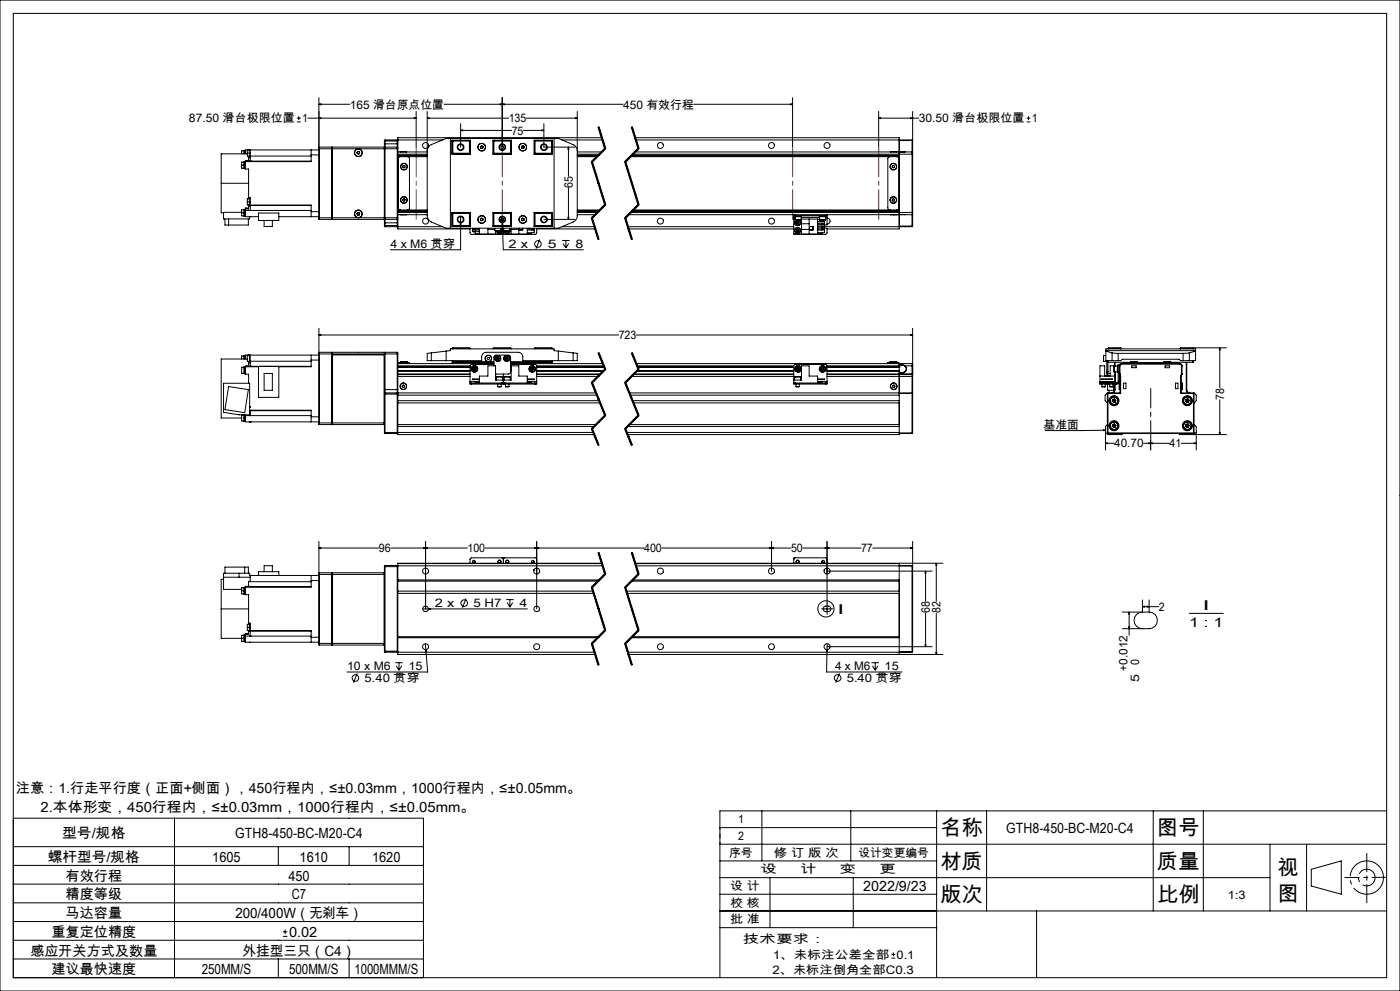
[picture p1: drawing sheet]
<svg xmlns="http://www.w3.org/2000/svg" width="420mm" height="297mm" viewBox="0 0 420 297" stroke-linecap="round" stroke-linejoin="round" font-family="sans-serif">
<g fill="none" stroke="#000" stroke-width=".3">
<path d="M0 0h420v297h-420zM4 4h412v289h-412zM89.1 36.5h1.1M89.1 35.4h1.1M89.6 34.9v1.1M92.4 35.4h32.4M95.7 35.4l.6-.1v.3zM95.7 31.3l.6-.2v.3zM95.7 29.3v36M95.7 31.3h9.3M124.2 35.3l.6 .1-.6 .2zM124.8 33.4v10.7"/>
<path d="M128.2 35.4l.6-.1v.3zM128.2 33.4v31.6l.3 .8 .9 .7 4.4 1.9h33.7l4.4-1.9 .7-.4 .4-.7 .2-.7v-31.3M128.2 35.4h24.4M133.2 31.3h53.7M138.2 39.1l.6-.2v.3zM138.2 37.1v7M138.2 39.1h15.3M150.1 31.1l.6 .2-.6 .1zM150.7 31.3l.6-.2v.3zM150.7 29.3v14.8M157 39.1h6.2M157.9 35.4h15.3"/>
<path d="M162.6 38.9l.6 .2-.6 .1zM163.2 37.1v7h9.3M172.6 35.3l.6 .1-.6 .2zM179.4 38.1l2 6.5M179.6 38.1l2 6.4-4 4 4 12.8-4 4 2 6.5M179.7 38l1 3.2M189.4 38.1l2 6.5M189.6 38.1l2 6.4-4 4 4 12.8-4 4 2 6.5M189.7 38l2 6.4M208.1 31.3h29.7M237.2 31.1l.6 .2-.6 .1zM237.8 29.3v14.8"/>
<path d="M263.6 35.4l.6-.1v.3zM263.6 35.4h12M263.6 33.4v10.7M273.2 35.3l.6 .1-.6 .2zM273.8 33.4v12.3M308 36.5h1.1M308 35.4h1.1M308.5 34.9v1.1M66.4 54.9v8.9h.7M66.4 54.9h8.2M72.5 49.5v.9h.7M72.5 49.5h1.1"/>
<path d="M73.2 48.6h-.7v.9M73.2 45.1v1M73.4 48.5v2h.2M73.4 45.1v1M73.6 48.5h-.4v2h.2M73.6 45.1l-1.1 .1v.9M74.2 46.1h-7.8v8.8M74.2 45.9v.9h.6M74.2 45.9h.9M74.6 59.2h.5v1.3M74.6 59.2v.4M74.6 47.3v.9h-1"/>
<path d="M74.6 46.8v.5M74.6 44.9v.1M74.6 47.3h.5M74.8 59.6h-.6v.9M74.8 44.9v2h.3M74.8 45h-.6v.9M75.1 59.5h-.3v2h.3M75.1 48.3h.1M75.1 47.3v1M75.1 44.9v1.9M75.1 46.8v.5M75.1 46.8h18.2"/>
<path d="M93.3 46.4h2.4M93.3 44.9v1.5M93.3 46.4v2h-19.7M93.3 48.3h-19.7v2.4h1v8.5M95.7 44.9h-22.1v1.2M95.8 44.1v21.7M95.8 44.1l-.1 .5h23.6M95.8 44.1h3.8M99.6 44.1v21.7M99.6 44.1l.1 .1M99.7 44.2v.4M99.7 44.6v20.7"/>
<path d="M99.7 44.2h.1M99.7 44.6v-.5h15.6v.5M107.1 45.6l.1 .4M107.2 46l.4 .1M107.4 45.4l.4 .1M107.4 45.4l-.3 .2M107.8 45.5l.1 .4M107.9 45.9l-.3 .2M115.3 44.2h.1M115.3 44.3v.3M115.3 43.1v1.1M115.3 44.2v.1"/>
<path d="M115.3 44.6v20.7M115.3 42.3h4M115.3 43.1h4M115.5 44.1v21.7M115.5 41.9v2.2M115.5 44.1h3.7M115.5 41.9l-.2 1.2M115.5 41.9h3.7M115.5 44.1l-.2 .2M119.2 44.1v21.7M119.2 41.9v2.2M119.2 44.1l.1 .2"/>
<path d="M119.2 41.9l.1 .2M119.3 44.3v.3M119.3 44.6v20.7M119.3 47h8.9M119.3 46.6h8.9M119.3 45.5h8.9M119.3 41.9h13.5M119.3 46.2h8.9M120 45.5h2M120.2 47l-.5 .1-.2 .4v14.9l.2 .4 .5 .1M120.9 49.7l.3-.1 .3 .2v.4l-.4 .1-.3-.2zM120.9 59.7l.3-.2 .3 .3v.4l-.4 .1-.3-.3z"/>
<path d="M122.2 47l.5 .1 .1 .4v14.9l-.1 .4-.5 .1M128.2 45.2l.3-1.1 .5-.6 4.8-2h33.7l4.8 2 .7 .9 .2 .8M135.1 41.5v26.9M135.6 45.5h.1M135.6 42h5.5v4.2h-5.5zM135.7 42.3v3.9M135.7 42.3h5.1M135.9 42.1v4M135.9 42.1h5.2M135.9 46.1h5.2M135.9 42.1l-.2 .2M140.8 42.3l.2-.2v4l-.2-.2"/>
<path d="M140.8 45.9h-5.1l.2 .2M140.8 42.3v3.6M144.2 44.3l.3 .2M144.2 43.9v.4M144.5 43.7l.4 .2M144.5 43.7l-.3 .2M144.9 44.3l-.4 .2M144.9 43.9v.4M147.9 42h5.5v4.2h-5.5zM147.9 42.1h5.5M147.9 46.1h5.5M148.2 42.3v3.6"/>
<path d="M148.2 42.3l-.2-.2v4l.2-.2M148.2 45.9h5M148.2 42.3h5M153.2 42.3l.2-.2v4l-.2-.2M153.2 42.3v3.6M156.5 44.3l.3 .2M156.5 43.9v.4M156.8 43.7l.4 .2M156.8 43.7l-.3 .2M157.2 44.3l-.4 .2M157.2 43.9v.4M160.2 42h5.6v4.2h-5.6z"/>
<path d="M160.2 42.1h5.3M160.2 46.1h5.3M160.5 42.3v3.6M160.5 42.3l-.2-.2v4l.2-.2M160.5 45.9h5.2l-.2 .2M160.5 42.3h5.2M165.5 42.1v4M165.5 42.1l.2 .2M165.7 42.3v3.9M165.7 45.5h.1M166.2 41.5v26.9M168.6 41.9h12.1"/>
<path d="M170.5 44.1l.2 .6h-.3zM170.5 44.1v8.7M170.5 56.3v9.5M173.2 47h5.9M173.2 46.6h6.2M173.2 45.5h7.3M173.2 46.2h6.6M173.2 46.6h6.3M177.4 48.6l4 12.8M177.7 48.4l4 12.9M180.5 41.3h-61.2v3M180.7 41.2l1 3.2z"/>
<path d="M181.4 44.4l-4 4M181.7 44.6l-4 4M187.4 48.6l4 12.8M187.7 48.4l4 12.9M189.1 47h80.7M189.4 46.6h80.4M189.5 46.6h80.3M189.9 46.2h83.7M190.5 41.3h79.3v4.9M190.5 45.5h80.3M190.7 41.9h82.9M191.4 44.4l-4 4"/>
<path d="M191.7 44.6l-4 4M267 47l-.5 .1-.2 .4v14.9l.2 .4 .5 .1M267.2 45.5h.1M267.2 45.5h1.9M267.7 49.7l.3-.1 .4 .2-.1 .4-.3 .1-.3-.2zM267.8 59.7l.3-.1 .3 .3-.1 .4h-.4l-.3-.3zM269 47l.5 .1 .2 .4v14.9l-.2 .4-.5 .1M269.1 45.5h.1M269.8 46.2v17.5M269.8 42.1h3.8M270.8 45.6h-1v.6M270.8 45.5h.7"/>
<path d="M270.8 45.5v.1M271.5 45.5l-.7 .1M271.5 45.5h2.1M273.6 46.2h.2M273.6 45.5v.7M273.6 45.5l.2 .2M273.6 41.9v.2M273.6 41.9l.2 .2h-.2M273.6 42.1v3.4M273.6 46.2v17.5M273.8 45.7v.5M273.8 46.2v17.5"/>
<path d="M67.5 65.6v1.8h7v-1.8M68.6 65.6v1.8M72.5 63.8v.9h.7M72.5 63.6h-5.4v2h7.8v-.7h.2M72.5 63.8h1.1M73.2 62.9h-.7v.9M73.4 62.8v2M73.6 62.8h-.4v2h.4M73.6 63.1h19.7M74.2 60.5v.9h.6M74.2 60.5h.9M74.6 61.7v.9h-1"/>
<path d="M74.6 62.3h-1v2.6h3.9M74.6 61.4v.3M74.6 61.7h.5M75.1 60.5v1M75.1 61.5v.1M75.1 63.1h.1M75.1 61.7v1.4M75.1 60.5h.1M75.1 61.6v.1M75.1 61.5h18.2v1.9M75.1 61.6h18.2M77.5 63.8h6.1v2.3h-6.1z"/>
<path d="M79.2 66.1v1.8h2.5v-1.8M83.6 64.9h12.1M93.3 63.4v1.5M93.3 63.4h2.4M95.7 65.3l.1 .5M95.7 65.3h23.6M95.8 65.8h3.8M99.7 65.3v.4M99.7 65.7h.1M99.7 65.7l-.1 .1M99.7 65.3v.5h15.6v-.5M107.1 64.1l.2 .3"/>
<path d="M107.3 64.4h.4M107.4 63.7l.3 .1M107.4 63.7l-.3 .4M107.7 63.8l.2 .3M107.9 64.1l-.2 .3M115.3 65.7h.1M115.3 65.3v.3M115.3 65.7v1.1M115.3 65.6v.1M115.3 66.8l.2 1.1M115.3 67.5h4M115.3 65.6l.2 .2"/>
<path d="M115.3 66.8h4M115.5 65.8v2.1M115.5 65.8h3.7M115.5 67.9h3.7M119.2 65.8v2.1M119.3 65.3v.3M119.3 65.6v3h21.7M119.3 62.9h8.9M119.3 63.2h8.9M119.3 64.3h8.9M119.3 67.9h13.5M119.3 63.7h8.9"/>
<path d="M119.3 63.3h8.9M119.3 65.6l-.1 .2M119.3 67.8l-.1 .1M120 64.3h2M135.6 64.3h.1M135.6 63.7h5.5v4.2h-5.5zM135.7 63.7v3.9M135.7 67.6h5.1M135.7 67.6l.2 .2M135.9 63.8v4M135.9 67.8h5.2M135.9 63.8h5.2"/>
<path d="M135.9 63.8l-.2 .1h5.1M138.2 66.6l.1 .6h-.3zM138.2 64.9v10h-21.1M140.8 63.9l.2-.1v4l-.2-.2M140.8 63.9v3.7M141 68.4v1.4l.4 .4h19.2l.4-.4v-1.4M141.8 68.4v.2h2M141.8 68.9v.5h2M141.8 68.9h2M141.8 69v.2M142 69.4h.4M142.6 68.6v.3a.41 .41 0 0 0-.4-.3 .41 .41 0 0 0-.4 .3"/>
<path d="M142.6 69.4v.7h1.2M143.8 68.4v1.8M144.2 66l.3 .1M144.2 65.6v.4M144.5 65.4l.4 .2M144.5 65.4l-.3 .2M144.9 66l-.4 .1M144.9 65.6v.4M146.4 68.4v1.8M146.4 68.8h2M147.9 63.7h5.5v4.2h-5.5zM147.9 67.8h5.5"/>
<path d="M147.9 63.8h5.5M148.2 63.9v3.7M148.2 67.8v.1M148.2 63.9l-.2-.1v4l.2-.2M148.2 63.9h5M148.2 67.6h5M148.4 69.1h1.8M148.4 68.4v.7M148.7 69.1v1.1M148.8 67.8v.1M149.4 69.1l.1 .3M149.5 69.4l.5 .2"/>
<path d="M149.8 69.1l-.3 .3M149.9 69.1l.1 .5M150 69.1l.3 .1M150.2 69.1h.1M150.2 68.4v.7M150.2 68.9l.1 .3M150.3 65.9h.3zM150.3 66l.2 .2M150.3 69.2l-.3 .4M150.4 66l.1 .1M150.4 68.4a.88 .88 0 0 1-.2 1.5 .88 .88 0 0 1-1.3-.8 .9 .9 0 0 0 1.3 .8 .9 .9 0 0 0 .3-1.5M150.6 65.6h.5"/>
<path d="M150.6 65.4v.5M150.6 64.9l.1 1.7M150.7 66.6l.2 .6h-.3zM150.7 66.6l.3 8.3h24M150.7 70.2h-.2M151 65.5v.5M151 68.4v1.8M151.1 69.1h.1M151.1 69.1h1.8M151.1 68.4v.7M151.3 70.2h.2M151.7 69.1l.1 .3"/>
<path d="M151.8 69.4l.4 .2M152.1 69.1l-.3 .3M152.2 69.1v.5M152.3 69.1l.3 .2M152.5 67.8v.1M152.6 69.1v.2M152.6 69.3l-.4 .3M152.9 69.1h-1.8M152.9 68.5a.9 .9 0 0 1-.4 1.4 .9 .9 0 0 1-1.2-.8 .87 .87 0 0 0 1.1 .8 .87 .87 0 0 0 .5-1.3M152.9 68.4v.7M153.2 63.9l.2-.1v4.1M153.2 63.9v3.7"/>
<path d="M153.2 67.8v.1M153.2 67.6l.2 .2M153.4 68.4v1.8M153.4 68.8h2.2M155.6 68.4v1.8M155.8 68.4v.5h1v-.5M156.5 66l.3 .1M156.5 65.6v.4M156.8 68.4v.5M156.8 65.4l.4 .2M156.8 65.4l-.3 .2M157.2 66l-.4 .1"/>
<path d="M157.2 65.6v.4M158.2 68.4v1.8M158.2 68.9h2M159.5 68.6v.3a.41 .41 0 0 1 .3-.3 .41 .41 0 0 1 .4 .3M159.5 69.7v.4h-1.3M160.2 69v.2M160.2 63.7h5.6v4.2h-5.6zM160.2 68.4v.2h-2M160.2 68.9v.8h-2M160.2 67.8h5.3M160.2 63.8h5.3M160.5 63.9v3.7"/>
<path d="M160.5 63.9l-.2-.1v4l.2-.2M160.5 67.6h5.2M161 68.6h17.5M161.9 71.7l-1.1 2.8M163.2 65.8h9.3M165.5 63.8v4M165.5 63.8l.2 .1h-5.2M165.7 63.7v3.9M165.7 64.3h.1M165.7 67.6l-.2 .2M168.6 67.9h9.7M168.6 72.1h2.3"/>
<path d="M168.9 73l.9 1.3M169.8 72.1v2.2M170.4 65.2h.3l-.2 .6zM170.6 73l-.8 1.3M173.2 62.9h6.8M173.2 63.2h6.5M173.2 64.3h5.4M173.2 63.7h6M173.2 63.3h6.4M177.4 65.4l2 6.4M177.7 65.3l2 6.4M181.4 61.2l-4 4"/>
<path d="M181.7 61.5l-4 4M187.4 65.4l2 6.4M187.7 65.3l2 6.4M188.3 67.9h49.8M188.6 64.3h49.5M188.6 68.6h49.5M189.2 63.7h84.4M189.6 63.3h80.2M189.7 63.2h80.1M190 62.9h79.8M191.4 61.2l-4 4M191.7 61.5l-4 4"/>
<path d="M238.1 64.7h.5M238.1 64.3h.5M238.1 64.7v.5M238.1 65.2v5h9.6l.4-.4v-1.4h-.8M238.1 64.3v.4M238.1 65.6h.4M238.1 65.2h.4M238.4 70.2h.2M238.4 64.7v.2h2.1v-.2M238.5 65.9h.1M238.5 65.9h1.8M238.5 64.9v1"/>
<path d="M238.6 64.3v.4M238.6 64.3h9M238.6 64.7h9M238.8 66.8l.2 .4M238.8 68.9l.1 .5M238.8 68.9l.5 .2M238.9 65.9a.9 .9 0 0 0-.3 1.4 .9 .9 0 0 0 1.4 0 .9 .9 0 0 0-.3-1.4M238.9 69.4l.4 .2M238.9 65.9a.86 .86 0 0 0-.3 1.4 .86 .86 0 0 0 1.4 0 .86 .86 0 0 0-.4-1.4M239 66.3l-.2 .5M239 66.3l.3 .4M239 67.2h.5"/>
<path d="M239.3 68.6l-.5 .3M239.3 68.6l.4 .2M239.3 68.6v1M239.3 66.7l-.3 .5M239.3 66.7l.2 .5M239.3 69.1l-.4 .3M239.3 69.1l.4 .2M239.5 66.3h-.5M239.5 66.3l.3 .4M239.5 66.3l-.2 .4M239.7 68.8v.5M239.7 68.8l-.4 .3"/>
<path d="M239.7 69.3l-.4 .3M239.8 66.7l-.3 .5M239.8 66.7l-1 .1M240.3 65.9h-1.7M240.3 65.6h5v4.6M240.3 64.9v1M240.3 65.2h5.6M240.5 65.6v4.6M240.5 67.1h2.2M240.5 68.8h2.2M242.7 65.6v4.6M242.9 67.9h1v1h-1z"/>
<path d="M242.9 67.9v1M245.3 66.4h2v.5M245.3 67.2h2v.5h-2M245.3 68.1h2v.5h-2M245.3 68.9h2M245.3 66.9h2M245.3 65.7h.6M245.8 64.7v.2h2v-.2M245.9 65.9h1.7M245.9 65.9h1.8M245.9 64.9v1M246.6 68.6v.3a.41 .41 0 0 1 .3-.3 .41 .41 0 0 1 .4 .3"/>
<path d="M246.6 65.9v.5M246.6 67.7v.4M246.6 69.7v.4h-1.3M246.6 67.9h27M246.7 66.4h.5M247.3 66.9l-.4 .3-.3-.3v.3M247.3 66.6v.2M247.3 69v.2M247.3 68.9v.8h-2M247.3 66.7l.1 .1M247.6 64.3h.5M247.6 64.7h.5"/>
<path d="M247.6 64.3v.4M247.6 65.9h.1M247.7 64.9v1M247.7 65.2h.4M248.1 65.4a.9 .9 0 0 1 .9 .9 .9 .9 0 0 1-.9 .9M248.1 64.7v.5M248.1 64.3v.4M248.1 65.2v2.2h-.8M248.1 64.3h22.7M267.1 64.3h.1M267.2 64.4h1.9M269.1 64.4h.1"/>
<path d="M269.8 63.7v4.9h-21.7M269.8 63.7v.6h1M269.8 67.8h3.8M270.8 64.3h.7M270.8 64.3h.1M271.5 64.3h2.1M273.6 63.7h.2M273.6 63.7v.6M273.6 67.8h.2M273.6 67.8v.1M273.6 64.3v3.5M273.8 63.7v.5"/>
<path d="M273.8 64.2l-.2 .1M273.8 67.8l-.2 .1M273.8 64.2v3.6M95.7 98.4v28.3M273.8 98.4v13.6M68.6 115.8l5.9 1-1.1 6.9-5.9-.9zM73.2 110.1h-.7v1.8h.7M73.2 106.7h-.7v.9M73.4 110v2M73.4 106.6v1M73.6 109.9h3.9M73.6 110h-.4v2h.4"/>
<path d="M73.6 106.6h-.4v1M74.2 107.6h-7.8v17.7h6.1M74.6 108.8v.9h-1M74.6 108.3v.5M74.6 106.4v.1M74.6 108.8h.5M74.8 106.4v2h.3M74.8 106.5h-.6v1.8h.6M75.1 109.8h.1M75.1 108.8v1M75.1 106.4v1.9M75.1 108.3v.5"/>
<path d="M75.1 108.3h18.2M77.5 109.8v9.3h6.1v-9.3M79.2 111.9h2.5v5.1h-2.5zM93.3 106.4v1.5M93.3 107.9v2h-9.7M93.3 109.8h-19.7v2.3h1v2.8M93.3 107.9h2.4M95.7 106.4h-22.1v1.2M95.7 100.4l.6-.1v.2zM95.7 100.4h89.9M95.8 105.6v21.6M95.8 105.6l-.1 .5h23.6"/>
<path d="M95.8 105.6h3.8M99.6 105.6v21.6M99.6 105.6l.1 .5M99.7 106.1v21.1M99.7 106.1v-.5h15.6v.5M99.7 106.3h15.6M115.3 106.1v11.8M115.3 117.9v11.8l.2 .2M115.3 118.2h4M115.3 116.8h4M115.5 105.6v12.2M115.5 105.6l-.2 .5"/>
<path d="M115.5 117.8h3.7M115.5 105.6h3.7M115.5 117.8v12.1M115.5 117.8l-.2 .1M119.2 105.6v12.2M119.2 105.6l.1 .5M119.2 117.8v12.1M119.2 117.8l.1 .1M119.3 116.8v1M119.3 117.8v12.4h59M119.3 118.4h59.8M119.3 117.8h59.5"/>
<path d="M119.3 109h28.9M119.3 110h21.7M119.3 111.2h21.7M119.3 110.1h21.7M119.3 111.1h21.7M119.3 109.6h21.7M119.3 112.1h21.7M119.3 112.3h21.7M119.3 112.8h21.7M119.3 109.9h21.7M119.3 106.1v10.7M119.5 109v-.3h3.3v.3"/>
<path d="M120.2 108.4h2M120.2 108.4v.6M120.2 108.7h1.9M120.7 115.5l.4-.1 .3 .3-.1 .3-.4 .1-.2-.3zM122.2 108.4v.6M129.4 108.1h15.1v-1.2a1.33 1.33 0 0 1 1.3-1.3h9.7a1.33 1.33 0 0 1 1.3 1.3v1.2h15.1M129.4 105.8l-1.2 .1v2.2h1.2M129.4 105.8v2.3M133.8 105.2v2.9M133.8 105.2l1.3-.1v-.5h31.1v.5l1.3 .1M133.8 105.2l-4.4 .6M135.7 104.4v.2"/>
<path d="M135.7 108.1v.9M135.7 104.4h5.3M135.9 104.2h4.9l.2 .2M135.9 108.4l-.2 .2h12.5M135.9 104.2v.4M135.9 108.1v.3M135.9 104.2l-.2 .2M135.9 108.4h12.3M141 114.8h.5M141 114.8v.3h.5M141 114.3v.5M141 114.3h2.8"/>
<path d="M141 104.4v.2M141.5 114.8h9M141.5 115.1h9M141.5 114.8v.3M141.9 110.7l.3 .4M142 110.2l-.1 .5M142 110.2l.3 .4M142.3 110.6l-.1 .5M142.3 110.6l.4 .3M142.5 110.1l-.5 .1M142.5 110.1l.3 .4M142.5 110.1l-.2 .5"/>
<path d="M142.7 110.9l-.5 .2M142.8 110.5l-.1 .4M142.8 110.5l-.9 .2M143.8 114.8v-2.1h2.6v-3.1h2.3v4.3h4.7v-4.3h2.2v3.1h2.6v2.1M143.8 114.4h-1.2v.2h1.2M143.8 113.6h-2l2 .1M148 104.4l.2-.2h5l.2 .2M148 104.4h5.4M148 104.4v.2M148.2 109.2l-7.1 .2-.1 4.9M148.2 109.6v-2.5l.4-.6 4-.1 .5 .3v5.1l-.6 .3h-3.8M148.8 107.5l.3 .4"/>
<path d="M149 112.9h.1M148.9 113h1.8M148.9 113v.9M149 112.9l1.7 .1M149.1 107h.5M149.1 107l-.3 .5M149.1 107l.2 .4M149.3 115.9h1.1M149.3 115.1v.8M149.3 107.4h.5M149.3 107.4l-.2 .5M149.3 107.4l.3 .4"/>
<path d="M149.3 107.4l-.5 .1M149.6 107l.2 .4M149.6 107l-.3 .4M149.6 107.8l-.5 .1M149.8 107.4l-.2 .4M150.4 115.1v.8M150.5 114.8h1M150.5 115.1h.5M150.5 114.8v.3M150.7 113v.9M151 115.1h.5M151 112.1v3"/>
<path d="M151.3 112.9h.1M151.3 113h1.8M151.3 113v.9M151.3 112.9l1.8 .1M151.5 114.8h9M151.5 115.1h9M151.5 114.8v.3M151.5 107.5l.3 .4M151.7 115.9h1M151.7 115.1v.8M151.7 107h.5M151.7 107l-.2 .5"/>
<path d="M151.7 107l.3 .4M152 107.4l-.2 .5M152 107.4l.3 .4M152 107.4h.5M152 107.4l-.5 .1M152.2 107l.3 .4M152.2 107l-.2 .4M152.3 107.8l-.5 .1M152.5 107.4l-.2 .4M152.7 115.1v.8M153.1 113v.9M153.2 110l.2 .5-.2 .6"/>
<path d="M153.2 109.2l7.7 .2 .1 4.9M153.2 110.2v.7M153.2 110.3v.5M153.2 109h27.6M153.2 108.4h12.3M153.4 104.4v.2M158.2 114.4h1.3v.2h-1.3M158.2 113.6h2l-2 .1M158.2 114.3h2.8M159.2 110.3v.5M159.2 110.3l.9 .5M159.2 110.8l.5 .3"/>
<path d="M159.6 110.1l-.4 .2M159.6 110.1l.5 .2M159.6 110.1l.1 1M160.1 110.3v.5M160.1 110.3l-.9 .5M160.1 110.8l-.4 .3M160.3 104.4h5.4M160.3 104.4v.2M160.5 114.8h.5M160.5 114.8v.3M161 114.8v.3h-.5M161 114.3v.5"/>
<path d="M161 110h20.3M161 111.2h20.1M161 110.1h20.3M161 111.1h20.2M161 109.6h20.1M161 112.1h19.2M161 112.3h19M161 112.8h18.4M161 109.9h20.2M161 111.2h20M165.5 104.2h-5l-.2 .2M165.5 108.4l.2 .2h-12.5"/>
<path d="M165.5 104.2v.4M165.5 108.1v.3M165.5 104.2l.2 .2M165.7 104.4v.2M165.7 108.1v.9M167.5 105.2v2.9M167.5 105.2l4.4 .6M171.9 105.8l1.3 .1v2.2h-1.3M171.9 105.8v2.3M177.4 114.7l4 9.9M177.7 114.6l4 9.8M179.4 105.8l2 4.9"/>
<path d="M179.6 105.8l2 4.9-4 4 4 9.8-4 4 2 4.9M179.7 105.7l1 2.5M180.7 108.2l1 2.4zM181.4 110.6l-4 4M181.7 110.8l-4 4M187.4 114.7l4 9.9M187.7 114.6l4 9.8M188.8 117.8h84.8M189.1 118.4h80.7M189.4 105.8l2 4.9M189.4 112.8h48.7M189.6 105.8l2 4.9-4 4 4 9.8-4 4 2 4.9"/>
<path d="M189.7 105.7l2 4.9M190 112.3h48.1M190.2 112.1h47.9M190.9 109h82.7M190.9 100.4h82.9M191 111.2h47.1M191.1 111.2h47M191.1 109.6h47M191.2 111.1h46.9M191.2 109.9h46.9M191.2 110h46.9M191.3 110.1h46.8"/>
<path d="M191.4 110.6l-4 4M191.7 110.8l-4 4M238.1 114.8h.5M238.1 113.9h2.4v-4.3h2.2v3.1h2.6v2.1M238.4 113h.1M238.4 113v.9M238.5 112.9l-.1 .1M238.5 112.9h1.6M238.6 114.8v.3M238.6 114.8h9M238.6 115.1h9M238.8 115.9h1"/>
<path d="M238.8 115.1v.8M239 110.8l.4 .3M239 110.3v.5M239 110.3l.4 .3M239.4 110.6v.5M239.4 110.6l.5 .2M239.5 110.1l-.5 .2M239.5 110.1l.4 .2M239.5 110.1l-.1 .5M239.8 115.1v.8M239.9 110.8l-.5 .3M239.9 110.3v.5"/>
<path d="M239.9 110.3l-.9 .5M240.2 113h.1M240.2 113v.9M245.3 114.4h1.3v.2h-1.3M245.3 113.6h2l-2 .1M245.3 114.3h2.8M246.3 110.3l.1 .5M246.3 110.3l.5 .3M246.4 110.8l.4 .3M246.7 110.1l-.4 .2M246.7 110.1l.5 .2M246.7 110.1l.1 1"/>
<path d="M246.8 110.6l-.4 .2M246.8 110.6l.4 .2M247.2 110.3v.5M247.2 110.3l-.4 .3M247.2 110.8l-.4 .3M247.6 114.8h.5M247.6 114.8v.3M248.1 109.9l21.7 .1M248.1 111.2h21.7h-21.7M248.1 114.3v-4.7l-.3-.3-9.2-.1-.5 .4v5.5h.5M248.1 114.8v.3h-.5M248.1 114.3v.5"/>
<path d="M248.1 110h21.7M248.1 110.1h21.7M248.1 111.1h21.7M248.1 109.6h21.7M248.1 112.3h25.5M248.1 112.8h25.5M266.3 109v-.3h3.4v.3M267 108.4h2M267 108.4v.6M267.1 108.7h1.9M267.9 115.4h.4l.2 .4-.2 .3h-.4l-.2-.4zM269 108.4v.6"/>
<path d="M269.8 109.6v20.6h-81.6M269.8 110h.1M269.8 117.9h3.8M269.8 111.8h1M269.8 111.7h1M269.8 109.5h1M270.8 109.3h-1v-.3v.6M270.8 109.5l.6 .2M270.8 109.3l.7 .3M270.8 109.3v.2M270.8 111.7v.1M271.4 109.7a1.07 1.07 0 0 1 .4 1.2 1.07 1.07 0 0 1-1 .8"/>
<path d="M271.5 109.6a1.19 1.19 0 0 1 .4 1.3 1.19 1.19 0 0 1-1.1 .9M271.5 109.6h2.1M271.5 109.6l-.1 .1M273.2 100.3l.6 .1-.6 .1zM273.6 117.8v.1M273.6 117.8l.2 .1h-.2M273.6 109v.6M273.6 109l.2 .1v.5h-.2M273.6 112h.2M273.6 112v.3M273.6 112.8h.2M273.6 112.3v.5"/>
<path d="M273.6 109.6v2.4M273.6 112.8v5M273.6 117.9v11.8M273.6 112l-25.5 .1M273.8 112.1l-.2 .2M273.8 112v.1M273.8 112.1v.7M273.8 112.8v16.9M330 112.7h4.5M330.1 114.4h4.3v.2h-4.3zM330.4 113.6l.8 .1zM330.4 114.8h-.5v.3h.5"/>
<path d="M330.4 114.8h4.6M330.4 115.1h1.4M330.4 114.8v.3M330.6 115.9h1M330.6 115.1v.8M331 108.3h.1M331.1 106.5l-.1 1.8M331.1 106.5v1.8M331.1 108.3h.9M331.1 106.5h.7M331.6 113.6l.5 .1zM331.6 115.1v.8"/>
<path d="M331.8 115.1h.9M331.8 114.8v.3M331.8 105.1h26.9M331.8 105.2l1.8 .6M332 111.4v.7h.4v-.7M332 111.4h.4M332 108.1v3.3M332.2 117.9l.1-.1 .1 .1M332.2 117.9h.2M332.2 117.9v11.8M332.3 115.1v1.9h1.8M332.3 112.1v.5"/>
<path d="M332.4 117.9h3.8M332.4 111.9h.7M332.4 104.4h4M332.4 104.4v.2M332.4 108.1v3.3M332.4 117.9v11.8M332.4 108.4l.1 .2M332.4 113.6l.5 .1zM332.5 104.2h3.7M332.5 108.6h6.7M332.5 104.2v.4M332.5 108.1v.5"/>
<path d="M332.5 104.2l-.1 .2M332.7 117v.8M332.7 115.1h2.3M332.7 114.8v.3M332.9 115.9h1M332.9 115.1v.8M333.3 113.6l.5 .1zM333.6 105.8l1.9 .1M333.6 108.1h1.9M333.6 108.1h-1.8v-3.5h26.9v3.5h-1.9M333.6 105.8v2.3M333.8 119.7l-.1 .5"/>
<path d="M333.8 119.7l.4 .4M333.9 115.1v.8M334.1 115.1v2.4M334.2 109.7h.1M334.2 111.4v.1M334.2 109.7v1.7M334.2 111.5h1M334.4 116.8a.96 .96 0 0 1-1 1M334.4 116.8h.1M334.4 119.6l-.6 .1M334.4 119.6l.4 .4M334.4 119.6l-.2 .5"/>
<path d="M334.4 108.6v1M334.4 115.1v1.7M334.5 109.6v.1M334.5 111.5v3.3M334.5 116.8l-.5 1M334.5 108.6v1.1M334.5 115.1v1.7M334.8 120l-.2 .5M334.8 120l-.6 .1M335 114.8v.3M335.2 109.7l-2.1-.1v3h-1.7v-3h-1.4v5.2M335.5 109.6h-.3v1.9h.3"/>
<path d="M335.5 114.3l-.5 .5M335.5 114.3h.3M335.5 108.1h.7l.5-.4h17l.5 .4h.7M335.5 109.7h.3M335.5 105.9v2.2M335.5 109.7v4.6M335.5 105.9h19.4M335.8 114.8v2M335.8 114.8h.1M335.8 112.1l.1 .2M335.8 109.6v-.4h-.3v.5M335.8 114.3a.79 .79 0 0 1-.8 .8"/>
<path d="M335.8 112l.1 .3M335.8 112h.2M335.8 109.6h.2M335.8 116.8h.2M335.8 114.8h.2M335.8 109.6v4.7M335.9 112.3l.1 .5M336 114.8h.1M336 112v.1M336 112.1l.2 .7M336 112.1l-.1 .2M336 114.8v2"/>
<path d="M336 109.6v2.4M336 116.7v.1M336 112.8h.2M336 117.8l.2 .1M336 117.8h-3.8l-.7 .6v1.7l.7 .7M336 112.8v5M336.2 104.2v.4M336.2 112.8v5.1M336.2 104.2l.2 .2M336.4 104.4v.2M336.5 109v.1M336.5 109.1l-.5 .5"/>
<path d="M336.5 109l-.5 .1-.2 .5M336.5 109h17.4M336.5 109.1h17.4M337 114.8h.8v1.7h-.8zM337.9 108.7h-.7v.3M337.9 108.7h14.6M337.9 108.7v.3M339.2 108.6l.1 .1M339.2 108.4h2M339.2 108.6h2M339.2 108.4v.3M339.5 109.6h1.4v.6h-1.4z"/>
<path d="M341.2 108.6v.1M341.2 108.4v.2M349.2 108.6v.1M349.2 108.4h2M349.2 108.6h2M349.2 108.4v.2M349.5 109.6h1.4v.6h-1.4zM351.2 108.6v.1M351.2 108.6h6.7M351.2 108.4v.3M352.5 108.7h.7v.3M352.5 108.7v.3"/>
<path d="M352.6 114.8h.8v1.7h-.8zM353.9 109.1l.5 .5M353.9 109v.1M353.9 109l.5 .1 .2 .5M354 104.4h4M354 104.4v.2M354.2 112.8h.2M354.2 104.2h13.7M354.2 117.9h3.8M354.2 104.2v.4M354.2 112.8v5.1M354.2 104.2l-.2 .2"/>
<path d="M354.4 116.7v.1M354.4 117.8l-.2 .1M354.4 117.8h3.8l.7 .6v1.7l-.7 .7M354.4 112.8v5M354.4 112.1l.1 .2M354.4 112.1l-.2 .7M354.4 114.8h.1M354.4 112v.1M354.4 112h.2M354.4 109.6h.2M354.4 114.8v2M354.4 116.8h.2"/>
<path d="M354.4 114.8h.2M354.4 109.6v2.4M354.5 112.3l-.1 .5M354.6 114.8v2M354.6 112.1l-.1 .2M354.6 112l-.1 .3M354.6 109.6v2.5M354.9 108.1h1.9M354.9 105.9v2.2M355.8 119.7l-.2 .5M355.8 119.7l.8 .8M355.9 116.8l.2 .6 .3 .4"/>
<path d="M355.9 116.8h.1M355.9 108.6v8.2M356 116.8a1.02 1.02 0 0 0 1 1M356 108.6v8.2M356.4 119.6l.4 .4M356.4 119.6l-.6 .1M356.4 119.6l-.2 .5M356.8 120l-.2 .5M356.8 120l-.6 .1M356.8 105.8l-1.9 .1M356.8 105.8v2.3M357.9 108.1v.5"/>
<path d="M358 117.9h.2M358 117.9v-.1l.2 .1M358 104.4l-.1-.2v.4M358 104.4v.2M358 108.1l-.1 .5M358 117.9v11.8M358.2 117.9v11.8M358.7 105.2l-1.9 .6M365.9 104.2v12.1M365.9 119.8v10.4M365.9 104.2l.2 .6h-.3zM72.5 125.3v.9h.7"/>
<path d="M72.5 124.4v.9M73.2 124.3v2h.4M73.4 124.3v2M73.6 124.6v1.8h22.1M73.6 124.3v.3M73.6 124.6h19.7M74.8 126.4h.1M74.9 124.3v-9.4h-7.8v8.7l4.6 .7h3.4v-1.4h18.2v2M74.9 121.8h.2l-.2 .3M75.1 126.4h.1M75.1 123.1h18.2M93.3 124.9v1.5"/>
<path d="M93.3 124.9h2.4M95.7 126.7l.1 .5M95.7 126.7h19.6M95.8 127.2h3.8M99.7 127.2h.1M99.7 127.2h-.1M99.8 127.2v-20.9h15.5v20.9M99.8 127.2h15.5M115.3 129.5h4M115.3 127.2h.1M115.5 129.9h3.7M119.3 120.1h60.4"/>
<path d="M119.3 120.8h60.7M119.3 127.2h59.5M119.3 127.8h58.9M119.3 129.6h58.7M119.3 129.7l-.1 .2M177.4 128.6l2 4.9M177.7 128.4l2 4.9M181.4 124.4l-4 4M181.7 124.6l-4 4M187.4 128.6l2 4.9M187.7 128.4l2 4.9M188 129.6h81.8"/>
<path d="M188.2 127.8h81.6M188.8 127.2h81M189.7 120.1h80.1M190 120.8h79.8M191.4 124.4l-4 4M191.7 124.6l-4 4M269.8 129.7h3.8M269.8 129.9h3.8M273.6 129.7v.2M273.6 129.7h.2M273.8 129.7l-.2 .2M331 128.8l.6 .1-.6 .2z"/>
<path d="M331.6 129.6l.7 .6h4.2l.4-.3M331.6 128.9l-18.1 .1M331.6 132.9l.6-.2v.3zM331.6 132.9h2.6M332.2 129.7h.2M332.2 129.7l.2 .2M332.2 127.2l-.6 .6v7.1M332.4 129.7v.2M332.4 129.7h25.6M332.4 129.9h25.6M333.7 127.7l.3 .5M333.7 120.2l.3 .4"/>
<path d="M333.8 127.2l-.1 .5M333.8 127.2l.4 .4M334.2 127.6l.4 .4M334.2 127.6l-.2 .6M334.2 127.6l-.5 .1M334.2 120.1l-.2 .5M334.2 120.1l.4 .4M334.2 120.1l-.5 .1M334.4 127l.4 .5M334.4 127l-.6 .2M334.4 127l-.2 .6M334.6 128l-.6 .2"/>
<path d="M334.6 120.5l-.6 .1M334.8 127.5l-.2 .5M334.8 127.5l-.6 .1M343.1 132.9h7.7M344.6 132.7l.6 .2-.6 .1zM345.2 132.9l.6-.2v.3zM345.2 132v2.9M353.6 129.9l.3 .3h14M354.4 132.9h4.5M355.6 120.2l.4 .4M355.6 127.7l.4 .5M355.8 127.2l-.2 .5"/>
<path d="M355.8 127.2l.8 .8M356.2 120.1l-.6 .1M356.2 120.1l-.2 .5M356.4 127l.4 .5M356.4 127l-.6 .2M356.4 127l-.4 1.2M356.6 120.5l-.6 .1M356.6 128l-.6 .2M356.8 127.5l-.2 .5M356.8 127.5l-1.2 .2M358 129.7h.2M358 129.7v.2"/>
<path d="M358.2 129.7l-.2 .2M358.2 127.2l.7 .7v7M358.3 132.7l.6 .2-.6 .1zM358.9 129.6l-.7 .6M365.8 129.6h.3l-.2 .6zM67.1 173.6h-.7v8.9M67.1 173h8M67.5 171.8v-1.8h7v1.8M71.7 171.8v1.2M72.5 177.1v.9h.7M72.5 177.1h1.1M73.2 176.1h-.7v1"/>
<path d="M73.4 176.1h-.2v1.9h.4M73.4 170v1.8M73.6 176h-.2v2M73.6 176v2.2h1v8.6M75.1 174.3l-.5-.1v1.5h-1M75.1 172.5v1.8M75.1 174.3h18.2M77.5 172.5v-1.2h6.1v1.2M79.2 171.3v-1.8h2.5v1.8M93.3 175.8l-19.7 .2M93.3 172.5v1.5M93.3 174v2h-19.7"/>
<path d="M93.3 174h2.4M95.7 164.2l.6-.1v.3zM95.7 162.3v30.5M95.7 164.2h18M95.7 172.5h-20.8v-.7h-7.8v4.8h5.4M95.8 171.7v21.6M95.8 171.7l-.1 .5h19.6M95.8 171.7h3.8M99.6 171.7v21.6M99.6 171.7l.1 .1M99.7 171.8v21.4M99.7 171.8v.4"/>
<path d="M99.7 172.2v20.6M115.3 171.8v21.4M115.3 171.7h-15.6M115.3 169.9h4M115.5 169.5l-.2 .1v25.7l.2 .2M115.5 169.5v26M115.5 169.5h3.7M117.2 164.2h23M119.2 169.5v26M119.2 169.5l.1 .1M119.3 177.8h58.8M119.3 173.8h60.5"/>
<path d="M119.3 174.2h60.2M119.3 169.6h61.5M119.3 168.9h61.3M119.3 177.2h58.6M127.1 164.1l.6 .1-.6 .2zM127.7 164.2l.6-.1v.3zM127.7 162.3v20.2M139.8 179.3l-1.1 2.9M141.8 168.2v.3l.8-.1v-.2M142 168h.4M149.6 168.8a.5 .5 0 0 1-.2-.8 .5 .5 0 0 1 .8 0 .5 .5 0 0 1-.2 .8M150.7 167.2h.6"/>
<path d="M151 167.2v1.6M151.8 179.7h2.3M152 168.8a.5 .5 0 0 1-.2-.8 .5 .5 0 0 1 .8 0 .5 .5 0 0 1-.2 .8M153 179.7v2.3M159.5 168.2v.2l.7 .1v-.3M160.2 170.7v.1M160.3 170.6l-.2 .4M160.4 164.1l.6 .1-.6 .2zM161 164.2l.6-.1v.3zM161 162.3v20.2M161 167.7l-.4-.5h-9.2l-.4 .5-.4-.5h-9.2l-.4 .4v1.2M177.4 176.1l4 12.8"/>
<path d="M177.7 176l4 12.8M179.4 165.7l2 6.4M179.6 165.6l2 6.4-4 4 4 12.9-4 4 2 6.4M179.7 165.6l1 3.2M180.5 168.8h-61.2v27.3h59.2M180.7 168.8l1 3.2zM181.4 171.9l-4 4M181.7 172.2l-4 4M187.4 176.1l4 12.8M187.7 176l4 12.8M187.9 177.2h81.9M188.1 177.8h81.7"/>
<path d="M189.4 165.7l2 6.4M189.4 174.2h80.4M189.6 165.6l2 6.4-4 4 4 12.9-4 4 2 6.4M189.7 165.6l2 6.4M189.8 173.8h80M190.6 168.9h79.2M190.8 169.6h79M191.4 171.9l-4 4M191.7 172.2l-4 4M193.3 164.2h-47.7M198.5 164.2h38.8M230.9 164.1l.6 .1-.6 .2z"/>
<path d="M231.5 164.2l.6-.1v.3zM231.5 162.3v8.9M238.1 167.7l.4-.5h9.2l.4 .5M238.4 167.2h-.3v1.6M239.1 168.8a.5 .5 0 0 1-.2-.8 .5 .5 0 0 1 .8 0 .5 .5 0 0 1-.2 .8M246.6 168.2v.2l.7 .1v-.3M247.3 170.7v.1M247.4 170.6l-.2 .4M247.5 164.1l.6 .1-.6 .2zM248.1 171.2h31.5M248.1 164.2l.6-.1v.3zM248.1 162.3v18.5"/>
<path d="M258.3 164.2h-17.5M261.8 164.2h12M269.8 168.8v27.3M269.8 169.6h3.8M269.8 169.5h3.8M273.2 164.1l.6 .1-.6 .2zM273.6 169.5l.2 .1h-.2M273.6 169.5v.1M273.6 169.6v25.7M273.8 162.3v33M277.7 171.2l.1 .6h-.3zM277.7 171.2v9"/>
<path d="M280.9 168.8l.2 .6h-.4zM280.9 168.8v11.4M282.9 168.8h-92.4M342.7 179.8v3.6a2.49 2.49 0 0 0-2.5 2.5 2.49 2.49 0 0 0 2.5 2.5M344.7 179.8v3.6M66.4 182.5v8.8h7.2M66.4 182.5h8.2M73.2 190.4h-.7v1.8h.7M73.4 190.3v2M73.6 190.3h-.4v2h.4M73.6 190.6h19.7M74.2 188v.9h.6"/>
<path d="M74.2 188h.9M74.6 186.8h.5v1.2M74.6 186.8v.3M74.6 189.2v.9h-1M74.6 189.9h-1v2.6h19.7M74.6 188.9v.3M74.6 189.2h.5M74.8 187.1h-.6v.9M74.8 192.5h.3M75.1 188v1.1M75.1 187h-.3v2h18.5v2M75.1 190.6h.1"/>
<path d="M75.1 189.1v1.5M75.1 190.5v.2M75.1 189.1h18.2M93.3 191v1.5M93.3 192.5h2.4M93.3 191h2.4M95.7 192.8l.1 .5M95.7 192.8h19.6M95.8 193.3h3.8M99.7 192.8v.4M99.7 193.2l-.1 .1M99.7 193.2l15.6 .1"/>
<path d="M115.3 195.1h4M115.5 195.5h3.7M118.6 198.6h2.2M118.9 199.5l.8 1.4M119.3 195.5h59M119.3 191.1h60M119.3 190.8h60.3M119.3 195.3l-.1 .2M119.7 198.6v2.3M120.5 199.5l-.8 1.4M126.8 182.5h31.4M127.6 192.9l.1 1.8"/>
<path d="M127.7 194.7l.3 .6h-.4zM127.7 194.7l.6 6.7h-24.2M128.5 182.5l.6-.2v.3zM152.1 180.6l.9 1.4M153.8 180.6l-.8 1.4M177.4 192.9l2 6.5M177.7 192.8l2 6.5M181.4 188.8l-4 4M181.7 189l-4 4M187.4 192.9l2 6.5M187.7 192.8l2 6.5M188.3 195.5h85.3"/>
<path d="M189.3 191.1h80.5M189.6 190.8h80.2M191.4 188.8l-4 4M191.7 189l-4 4M247.2 181.9l1.3-.3a.83 .83 0 0 1 .8 .9 .83 .83 0 0 1-.8 .8h-.7a.82 .82 0 0 1-.8-.5 .82 .82 0 0 1 .2-.9zM247.3 182.5h1.7M248.1 181.6v1.7M248.1 193.8h31.5M248.1 194.7l.1 .6h-.3zM248.1 192.9l-.1 8.5h22.6M261.4 198.6h2.3M261.7 199.5l.9 1.4"/>
<path d="M262.6 198.6v2.3M263.4 199.5l-.8 1.4M269.8 195.3h3.8M273.6 195.3h.2M273.6 195.3v.2M273.8 195.3l-.2 .2M277.5 193.2h.3l-.1 .6zM277.7 183.8v10M280.7 195.5h.4l-.2 .6zM280.9 183.8v12.3M282.9 196.1h-94.3M336.7 183.4h8"/>
<path d="M338.6 187.8h.3l-.2 .6zM338.7 183.4l.2 .6h-.3zM338.7 183.4v7M342.7 181.8l.6-.2v.4zM342.7 181.8h4.9M344.1 181.6l.6 .2-.6 .2zM344.7 183.4a2.49 2.49 0 0 1 2.5 2.5 2.49 2.49 0 0 1-2.5 2.5h-8M356.8 183.8h10.2M107.2 201.8l-1.2 2.8M251.8 201.8l-1.1 2.8M4 245.2h123v47.8M4 253.7h123"/>
<path d="M4 259.4h123M52.4 245.2v47.8M83.5 253.7v5.7M104.7 253.7v5.7M216 253h200M216 248h65M216 258h65M228.6 243v15M255.2 243v15M281 243v50M296 243v30M346 243v30"/>
<path d="M361 243v30M381 253v20M392 253v20M416 243h-200v50M4 265h123M4 270.6h123M4 276.2h123M84.9 279.3h1.3M85.5 278.6v1.3M216 278h65M216 273h200M216 263h165"/>
<path d="M216 268h65M231 263v15M256 263v15M311 273v20M393.4 260.5l9-2.5v10l-9-2.5zM4 281.8h123M4 287.4h123M83.5 287.4v5.6M84.9 280.6h1.3M104.7 287.4v5.6M267.4 287.2h1.2M267.4 286h1.2"/>
<path d="M268 285.5v1.1"/>
<circle cx="107.5" cy="45.8" r="1.18"/>
<circle cx="107.5" cy="45.8" r="1.13"/>
<circle cx="121.2" cy="59.9" r=".96"/>
<circle cx="121.2" cy="49.9" r=".95"/>
<circle cx="121.2" cy="59.9" r="1"/>
<circle cx="121.2" cy="50" r="1.01"/>
<circle cx="127.7" cy="43.6" r=".9"/>
<circle cx="138.2" cy="44.1" r="1.01"/>
<circle cx="138.2" cy="44.1" r=".83"/>
<circle cx="144.5" cy="44.1" r="1.12"/>
<circle cx="144.5" cy="44.1" r="1.16"/>
<circle cx="150.7" cy="44.1" r=".42"/>
<circle cx="150.7" cy="44.1" r=".84"/>
<circle cx="150.7" cy="44.1" r="1"/>
<circle cx="156.8" cy="44.1" r="1.16"/>
<circle cx="156.9" cy="44.1" r="1.13"/>
<circle cx="163.2" cy="44.1" r="1.01"/>
<circle cx="163.2" cy="44.1" r=".82"/>
<circle cx="198.1" cy="43.6" r=".9"/>
<circle cx="231.4" cy="43.6" r=".89"/>
<circle cx="248.1" cy="43.6" r=".9"/>
<circle cx="268" cy="49.9" r=".94"/>
<circle cx="268" cy="59.9" r="1"/>
<circle cx="268" cy="59.9" r=".96"/>
<circle cx="268" cy="49.9" r="1"/>
<circle cx="107.5" cy="64.1" r="1.12"/>
<circle cx="107.5" cy="64.1" r="1.16"/>
<circle cx="127.7" cy="66.3" r=".91"/>
<circle cx="138.2" cy="65.8" r="1.01"/>
<circle cx="138.2" cy="65.8" r=".83"/>
<circle cx="144.5" cy="65.8" r="1.12"/>
<circle cx="144.5" cy="65.8" r="1.14"/>
<circle cx="150.7" cy="65.8" r=".42"/>
<circle cx="150.7" cy="65.8" r=".84"/>
<circle cx="150.7" cy="65.8" r="1"/>
<circle cx="156.8" cy="65.8" r="1.14"/>
<circle cx="156.9" cy="65.8" r="1.13"/>
<circle cx="161.4" cy="73.1" r=".98"/>
<circle cx="163.2" cy="65.8" r="1.01"/>
<circle cx="163.2" cy="65.8" r=".82"/>
<circle cx="198.1" cy="66.3" r=".91"/>
<circle cx="231.4" cy="66.3" r=".9"/>
<circle cx="239.3" cy="69.1" r=".9"/>
<circle cx="239.3" cy="69.1" r=".86"/>
<circle cx="121" cy="115.8" r="1"/>
<circle cx="121" cy="115.8" r=".95"/>
<circle cx="142.3" cy="110.6" r="1"/>
<circle cx="142.3" cy="110.6" r=".85"/>
<circle cx="142.3" cy="110.6" r=".89"/>
<circle cx="146.5" cy="107.4" r=".91"/>
<circle cx="146.5" cy="107.4" r=".34"/>
<circle cx="146.5" cy="107.4" r="1"/>
<circle cx="149.3" cy="107.4" r=".9"/>
<circle cx="149.3" cy="107.4" r=".86"/>
<circle cx="152" cy="107.4" r=".89"/>
<circle cx="152" cy="107.4" r=".86"/>
<circle cx="159.7" cy="110.6" r="1"/>
<circle cx="159.7" cy="110.6" r=".87"/>
<circle cx="159.7" cy="110.5" r=".9"/>
<circle cx="239.4" cy="110.6" r="1"/>
<circle cx="239.4" cy="110.6" r=".86"/>
<circle cx="239.5" cy="110.6" r=".9"/>
<circle cx="246.8" cy="110.6" r="1"/>
<circle cx="246.8" cy="110.6" r=".87"/>
<circle cx="246.8" cy="110.5" r=".9"/>
<circle cx="268.1" cy="115.8" r=".95"/>
<circle cx="268.1" cy="115.7" r="1"/>
<circle cx="334.2" cy="120.1" r="1.49"/>
<circle cx="334.2" cy="120.1" r="1.32"/>
<circle cx="334.2" cy="127.6" r="1.5"/>
<circle cx="334.2" cy="120.1" r="1.14"/>
<circle cx="334.2" cy="127.6" r="1.14"/>
<circle cx="334.2" cy="127.6" r="1.33"/>
<circle cx="334.2" cy="127.6" r="1.17"/>
<circle cx="334.2" cy="120.1" r="1.17"/>
<circle cx="356.2" cy="120.1" r="1.33"/>
<circle cx="356.2" cy="127.6" r="1.17"/>
<circle cx="356.2" cy="120.1" r="1.13"/>
<circle cx="356.2" cy="127.6" r="1.13"/>
<circle cx="356.2" cy="127.6" r="1.34"/>
<circle cx="356.2" cy="120.1" r="1.49"/>
<circle cx="356.2" cy="127.6" r="1.5"/>
<circle cx="127.7" cy="171.2" r=".91"/>
<circle cx="142.2" cy="168.3" r=".43"/>
<circle cx="149.8" cy="168.3" r=".39"/>
<circle cx="152.2" cy="168.3" r=".41"/>
<circle cx="159.8" cy="168.3" r=".43"/>
<circle cx="161" cy="171.2" r=".91"/>
<circle cx="198.1" cy="171.2" r=".91"/>
<circle cx="231.4" cy="171.1" r=".9"/>
<circle cx="239.3" cy="168.4" r=".41"/>
<circle cx="246.9" cy="168.3" r=".43"/>
<circle cx="248.1" cy="171.2" r=".91"/>
<circle cx="127.7" cy="182.5" r=".84"/>
<circle cx="127.7" cy="193.8" r=".9"/>
<circle cx="139.3" cy="180.7" r=".99"/>
<circle cx="161" cy="182.5" r=".84"/>
<circle cx="161" cy="193.8" r=".9"/>
<circle cx="198.1" cy="193.8" r=".9"/>
<circle cx="231.4" cy="193.8" r=".89"/>
<circle cx="247.8" cy="182.5" r="2.42"/>
<circle cx="248.1" cy="193.8" r=".9"/>
<circle cx="106.6" cy="203.2" r=".98"/>
<circle cx="251.3" cy="203.2" r=".99"/>
</g>
<path d="M412.4 262.3a2.5 2.5 0 0 0-4.1-1.1 2.5 2.5 0 0 0 1 4.2 2.5 2.5 0 0 0 3.2-2.9l-.1-.2" fill="none" stroke="#000" stroke-width=".3" stroke-dasharray="30.5 1.3 1.3 1.3" stroke-dashoffset="24.5" stroke-linecap="butt"/>
<path d="M414.8 261.5a5 5 0 0 0-8.3-2 5 5 0 0 0 2.2 8.3 5 5 0 0 0 6.2-6l-.1-.3" fill="none" stroke="#000" stroke-width=".3" stroke-dasharray="30.5 1.3 1.3 1.3" stroke-dashoffset="16.7" stroke-linecap="butt"/>
<g fill="none" stroke="#000" stroke-width=".3" stroke-dasharray="6.3 1.3 1.3 1.3 5.1">
<path d="M179.6 38.1l2 6.4M189.6 38.1l2 6.4M181.6 44.5l-4 4M191.6 44.5l-4 4M177.6 65.3l2 6.5M181.6 61.3l-4 4M187.6 65.3l2 6.5M191.6 61.3l-4 4M179.6 105.8l2 4.9M181.6 110.7l-4 4M189.6 105.8l2 4.9M191.6 110.7l-4 4"/>
<path d="M177.6 128.5l2 4.9M181.6 124.5l-4 4M187.6 128.5l2 4.9M191.6 124.5l-4 4M179.6 165.6l2 6.4M181.6 172l-4 4M189.6 165.6l2 6.4M191.6 172l-4 4M177.6 192.9l2 6.4M181.6 188.9l-4 4M187.6 192.9l2 6.4M191.6 188.9l-4 4"/>
</g>
<path d="M177.6 48.5l4 12.8M187.6 48.5l4 12.8M177.6 176l4 12.9M187.6 176l4 12.9" fill="none" stroke="#000" stroke-width=".3" stroke-dasharray="6.3 1.3 1.3 1.3 5.1" stroke-dashoffset="4.1"/>
<path d="M177.6 114.7l4 9.8M187.6 114.7l4 9.8" fill="none" stroke="#000" stroke-width=".3" stroke-dasharray="6.3 1.3 1.3 1.3 5.1" stroke-dashoffset="5.5"/>
<path d="M345.2 116.4v15.5" fill="none" stroke="#000" stroke-width=".3" stroke-dasharray="30.5 1.3 1.3 1.3" stroke-dashoffset="24.6"/>
<path d="M247.3 182.5h-.8M248.1 183.3v.8M248.1 181.6v-.8M249 182.5h.8" fill="none" stroke="#000" stroke-width=".3" stroke-dasharray="30.5 1.3 1.3 1.3"/>
<path d="M410 255.7v14.9" fill="none" stroke="#000" stroke-width=".3" stroke-dasharray="30.5 1.3 1.3 1.3" stroke-dashoffset="25"/>
<path d="M403.4 263l12.6-.1" fill="none" stroke="#000" stroke-width=".3" stroke-dasharray="30.5 1.3 1.3 1.3" stroke-dashoffset="26.1"/>
<path d="M216 248v5" fill="none" stroke="#000" stroke-width=".3" stroke-dasharray="30.5 1.3 1.3 1.3" stroke-dashoffset="29.9"/>
<path d="M124.9 65.8v-21.7M150.7 65.8v-21.7M237.8 65.8v-21.7M263.6 65.8v-21.7" fill="none" stroke="#f00" stroke-width=".3" stroke-dasharray="30.5 1.3 1.3 1.3" stroke-dashoffset="21.6"/>
<g fill="#000">
<path d="M331 128.8l.6 .1-.6 .2z"/>
<path d="M150.1 31.1l.6 .2-.6 .1zM95.7 31.3l.6-.2v.3zM273.2 35.3l.6 .1-.6 .2zM263.6 35.4l.6-.1v.3zM237.2 31.1l.6 .2-.6 .1zM150.7 31.3l.6-.2v.3zM344.6 132.7l.6 .2-.6 .1zM331.6 132.9l.6-.2v.3zM273.2 164.1l.6 .1-.6 .2zM248.1 164.2l.6-.1v.3zM344.1 181.6l.6 .2-.6 .2zM342.7 181.8l.6-.2v.4z"/>
<path d="M170.5 44.1l.2 .6h-.3zM170.4 65.2h.3l-.2 .6zM277.7 171.2l.1 .6h-.3zM277.5 193.2h.3l-.1 .6zM280.9 168.8l.2 .6h-.4zM280.7 195.5h.4l-.2 .6zM338.7 183.4l.2 .6h-.3zM338.6 187.8h.3l-.2 .6z"/>
<path d="M95.7 100.4l.6-.1v.2zM273.2 100.3l.6 .1-.6 .1zM138.2 39.1l.6-.2v.3zM162.6 38.9l.6 .2-.6 .1zM128.2 35.4l.6-.1v.3zM172.6 35.3l.6 .1-.6 .2zM138.2 66.6l-.2 .6h.3zM150.7 66.6l-.1 .6h.3zM95.7 35.4l.6-.1v.3zM124.2 35.3l.6 .1-.6 .2zM345.2 132.9l.6-.2v.3zM358.3 132.7l.6 .2-.6 .1zM95.7 164.2l.6-.1v.3zM127.1 164.1l.6 .1-.6 .2zM127.7 194.7l-.1 .6h.4zM248.1 194.7l-.2 .6h.3zM128.5 182.5l.6 .1v-.3zM161 164.2l.6-.1v.3zM230.9 164.1l.6 .1-.6 .2z"/>
<path d="M365.8 129.6h.3l-.2 .6zM365.9 104.2l.2 .6h-.3z"/>
<path d="M127.7 164.2l.6-.1v.3zM160.4 164.1l.6 .1-.6 .2z"/>
<path d="M231.5 164.2l.6-.1v.3zM247.5 164.1l.6 .1-.6 .2z"/>
</g>
<g font-size="6.3">
<text x="282.1" y="250.3">名称</text>
<text x="347.1" y="250.3">图号</text>
<text x="282.1" y="260.3">材质</text>
<text x="347.1" y="260.3">质量</text>
<text x="383.3" y="262.1">视</text>
<text x="383.3" y="269.9">图</text>
<text x="282.1" y="270.3">版次</text>
<text x="347.1" y="270.3">比例</text>
</g>
<g font-size="4.2">
<text x="4.8" y="237.6">注意：1.行走平行度（正面+侧面），450行程内，≤±0.03mm，1000行程内，≤±0.05mm。</text>
<text x="12.2" y="243.3">2.本体形变，450行程内，≤±0.03mm，1000行程内，≤±0.05mm。</text>
<text x="18.6" y="251.3">型号/规格</text>
<text x="70.6" y="251.3">GTH8-450-BC-M20-C4</text>
<text x="301.9" y="249.5">GTH8-450-BC-M20-C4</text>
<text x="14.4" y="258.3">螺杆型号/规格</text>
<text x="19.7" y="263.9">有效行程</text>
<text x="63.7" y="258.3">1605</text>
<text x="86.5" y="263.9">450</text>
<text x="89.9" y="258.3">1610</text>
<text x="111.7" y="258.3">1620</text>
<text x="19.7" y="269.5">精度等级</text>
<text x="87.6" y="269.5">C7</text>
<text x="259" y="267">2022/9/23</text>
<text x="19.7" y="275.2">马达容量</text>
<text x="70.6" y="275.2">200/400W（无刹车）</text>
<text x="15.4" y="280.8">重复定位精度</text>
<text x="86.7" y="280.8">0.02</text>
<text x="9.1" y="286.4">感应开关方式及数量</text>
<text x="72.7" y="286.4">外挂型三只（C4）</text>
<text x="15.5" y="292">建议最快速度</text>
<text x="60.5" y="292">250MM/S</text>
<text x="86.7" y="292">500MM/S</text>
<text x="106.4" y="292">1000MMM/S</text>
</g>
<g font-size="4.1">
<text x="251.2" y="184">I</text>
<text x="360.9" y="182.7">I</text>
<text x="356.8" y="187.9">1 : 1</text>
</g>
<g font-size="3.5">
<text x="105" y="32.5">165 滑台原点位置</text>
<text x="187" y="32.5">450 有效行程</text>
<text x="56.7" y="36.7">87.50 滑台极限位置 1</text>
<text x="152.6" y="36.7">135</text>
<text x="153.5" y="40.3">75</text>
<text x="275.6" y="36.7">30.50 滑台极限位置 1</text>
<text x="171.8" y="56.3" transform="rotate(-90 171.8 56.3)">65</text>
<text x="117.2" y="74.4">4 x M6 贯穿</text>
<text x="152.6" y="74.4">2 x</text>
<text x="164.3" y="74.4">5</text>
<text x="172.7" y="74.4">8</text>
<text x="185.6" y="101.6">723</text>
<text x="367.2" y="119.8" transform="rotate(-90 367.2 119.8)">78</text>
<text x="313.1" y="128.5">基准面</text>
<text x="334.3" y="134.1">40.70</text>
<text x="350.9" y="134.1">41</text>
<text x="113.7" y="165.5">96</text>
<text x="140.3" y="165.5">100</text>
<text x="193.3" y="165.5">400</text>
<text x="237.3" y="165.5">50</text>
<text x="258.3" y="165.5">77</text>
<text x="130.5" y="182">2 x</text>
<text x="142" y="182">5 H7</text>
<text x="155.9" y="182">4</text>
<text x="278.9" y="183.8" transform="rotate(-90 278.9 183.8)">68</text>
<text x="282.2" y="183.8" transform="rotate(-90 282.2 183.8)">82</text>
<text x="347.7" y="183.1">2</text>
<text x="104.1" y="200.9">10 x M6</text>
<text x="122.5" y="200.9">15</text>
<text x="250.5" y="200.9">4 x M6</text>
<text x="265.4" y="200.9">15</text>
<text x="338.3" y="201" transform="rotate(-90 338.3 201)">+0.012</text>
<text x="341.8" y="199.2" transform="rotate(-90 341.8 199.2)">0</text>
<text x="109.4" y="204.4">5.40 贯穿</text>
<text x="254" y="204.4">5.40 贯穿</text>
<text x="341.8" y="204.5" transform="rotate(-90 341.8 204.5)">5</text>
<text x="221.4" y="246.8">1</text>
<text x="221.4" y="251.8">2</text>
<text x="218.8" y="256.8">序号</text>
<text x="232.2" y="256.8">修 订 版 次</text>
<text x="257.5" y="256.8">设计变更编号</text>
<text x="228.2" y="261.8">设</text>
<text x="240.1" y="261.8">计</text>
<text x="252" y="261.8">变</text>
<text x="263.9" y="261.8">更</text>
<text x="219.1" y="266.7">设 计</text>
<text x="368.3" y="269.3">1:3</text>
<text x="219.1" y="271.7">校 核</text>
<text x="219.1" y="276.7">批 准</text>
<text x="222.9" y="282.7">技术要求：</text>
<text x="231.8" y="287.3">1、未标注公差全部 0.1</text>
<text x="231.7" y="291.8">2、未标注倒角全部C0.3</text>
</g>
</svg>
